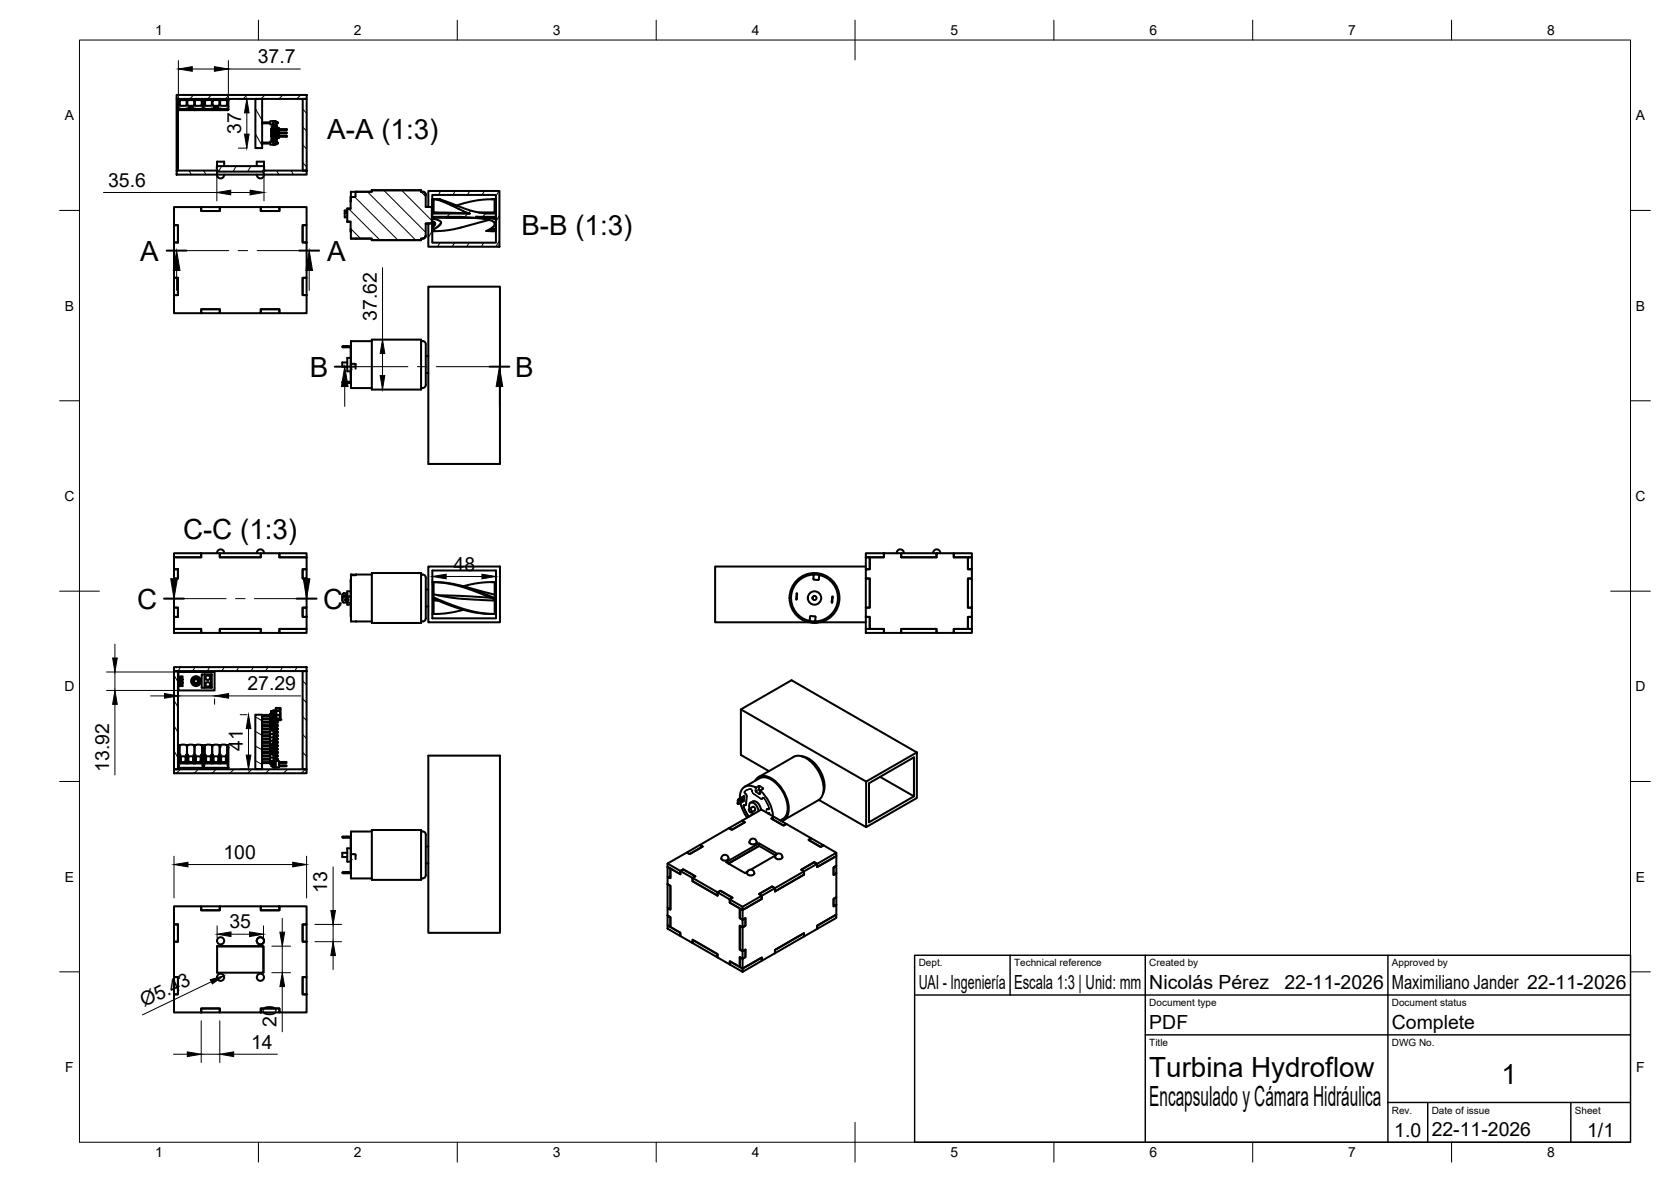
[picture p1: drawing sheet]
<svg xmlns="http://www.w3.org/2000/svg" width="420mm" height="297mm" viewBox="0 0 420 297" stroke-linecap="round" stroke-linejoin="round" font-family="sans-serif">
<!-- layer: Visible -->
<g fill="none" stroke="#000" stroke-width=".51">
<path d="M44.4 23.9h32.7v1h-32.7zM44.4 24.9h.3v18h-.3zM44.9 27.5l.1 .2 .1-.2M44.9 25.1v2.4M44.9 25.1h6.2M44.9 25.1h.1M45.1 27.7h.1M45.1 27.4h1.9v.3h-1.9zM45.2 26.4h.1M45.3 25.2h1.5l.1 1.3-1.6 .1zM45.3 27.4l-.2-.1v.2h-.2M46.8 27.4h.4"/>
<path d="M46.9 26.4h.1M47 27.7h.1M47 27.4h1.9v.3h-1.9zM47.1 26.4l.2 .2h1.3l.2-.2M47.1 26.4v-1.1l.2-.1h1.4l.1 1.2M47.1 26.4h.1M47.5 26.8h.9l.1 .4-1 .1zM48.7 27.4h.4M48.8 26.4h.1M48.9 27.4h1.9v.3h-1.9zM49 26.4v-1l.2-.2h1.4l.1 1.2M49 26.4h.1"/>
<path d="M49 26.4l.2 .2h1.3l.2-.2M50.6 27.4l.2-.1v.2h.3M50.7 26.4h.1M50.8 27.7h.1M50.8 27.5l.1 .2M51.1 25.1h.1M51.1 25.1v2.4M51.1 27.5l-.2 .2M51.2 25.2v2.3M51.2 27.5l.2 .2v-.2M51.2 25.1h6.2M51.2 25.1v.1"/>
<path d="M51.2 27.4v.1M51.2 25.2h.1M51.2 25.1h.1M51.4 27.7h.1M51.5 27.4h1.8v.3h-1.8zM51.6 26.4h.1M51.6 26.4l.1 .2h1.4l.2-.2M51.6 26.4v-1.1l.1-.1h1.5l.1 1.2M51.7 27.4l-.3-.1v.2h-.2M53.1 27.4h.5M53.3 26.4h.1M53.3 27.7h.1"/>
<path d="M53.4 27.4h1.8v.3h-1.8zM53.5 26.4h.1M53.5 25.2h1.6v1.3l-1.6 .1zM53.8 26.9l.9-.1 .1 .4-.9 .1zM55.1 27.4h.4M55.2 26.4h.1M55.2 27.7h.1M55.3 27.7h1.8M55.3 27.7v-.3h1.8v.3M55.4 26.4l.1 .2h1.4l.2-.2M55.4 26.4v-1.1l.1-.1h1.5l.1 1.2M55.4 26.4h.1"/>
<path d="M57 27.4l.2-.1v.2h.2l-.1 .2-.1-.2M57.1 26.4h.1M57.1 27.7h.1M57.4 25.1v2.4M57.4 25.1h.1M64.2 24.9h1.7v12.3h-1.7zM66 30.7v.3zM66 35.8v.3zM66 31h1.9M66 30.7h1.9M66 36.1h1.9M66 35.8h1.9"/>
<path d="M67.9 30.4h.9v.9h-.9zM67.9 35.5h.9v.9h-.9zM68.2 33.9v.3M68.2 32.5v.1l.1-.1M68.2 34.3h.1M68.2 34.3v.9l.6 .1-.2-.3M68.3 32.4h.1M68.3 32.4v.1M68.4 34.4l.1 .1M68.5 34.5h.2l.1 .5M68.5 34.3l.1 .1M68.6 35.1v.2z"/>
<path d="M68.6 34.9v.2M68.6 34.9h.1M68.6 31.5v.3M68.6 34.4v.5M68.6 35.1h.1M68.6 31.8h.1M68.6 31.8h.2M68.6 32.6h.1M68.6 31.5h.1M68.6 32.5h.1M68.6 31.7v.1M68.6 34.6h.1"/>
<path d="M68.6 34.7v.1M68.6 34.3h.1M68.6 32.1h.1M68.6 34.7l.1 .1M68.6 34.6v.4M68.6 34.7h.1M68.6 34.6l.1 .1M68.6 34.4h.1M68.6 32.1v.5M68.6 34.3v.7M68.7 35v.1M68.7 32.3h-.1"/>
<path d="M68.7 32.4l-.1 .2M68.7 32.4h-.2l.2 .2v1.7l-.2 .1 .2 .1M68.7 33.1h.1M68.7 33l.1 .1M68.7 34.1h.1M68.7 33.6h.1M68.7 33.2h.1M68.7 35.1l.1 .1M68.7 34.1l.1 .9M68.7 32.4l.1 .2v-.7l-.1 .4-.5 .3v1.7l.2 .1M68.7 34.8v.2M68.7 32.4v.1"/>
<path d="M68.7 32.1v.2M68.8 33.6h.1M68.8 33v.1M68.8 34.1h.1M68.8 31.5h.1M68.8 30.4h.5v.3l.3 .1-.3 .3v4.6l.3 .2-.3 .5h-.5zM68.8 32.6v.5M68.8 33.6v.5M68.8 33.3v.1M68.8 33.2l-.1 .4M68.8 31.8h-.5v.8M68.8 31.5l-.2 .2"/>
<path d="M68.8 31.8h.1M68.8 32.4h-.1M68.8 32.5h.1M69.3 31.5l.1 .3M69.3 32.6v.1M69.3 32.5h.1M69.3 34.8h.1M69.3 35.2h.1M69.3 34.2v.2M69.3 32.7v.2M69.3 34.7h.1M69.3 33.1h.1"/>
<path d="M69.3 32.9h.1M69.3 32.2h.1M69.3 31.8h.1M69.3 31.9h.1M69.3 32.1h.1M69.3 34h.1M69.3 33.9h.1M69.3 33.3h.1M69.3 35.6l.5 .2M69.3 30.6l.5 .1M69.3 34.9v.3M69.3 34.9h.1"/>
<path d="M69.3 31.7l.1 .2M69.3 33.1v.2M69.3 32.9v.2M69.3 32.5v.2M69.3 32.3v.2M69.3 32.1v.2M69.3 31.9v.2M69.3 31.5v.2M69.3 35.2v.1M69.3 33.6v1.3M69.3 31.7h.1M69.3 32.7h.1"/>
<path d="M69.3 34.4h.1M69.3 31.5l.1 .1M69.3 34.5h.1M69.3 34.3h.1M69.3 34.1h.1M69.3 33.9l.1 .1M69.3 33.7l.1 .1M69.3 33.6h.1M69.3 32.3v.1M69.3 33.7h.1M69.4 31.7h.1M69.4 33.2h-.1"/>
<path d="M69.4 33h-.1M69.4 32.8l-.1 .1M69.4 32.3h-.1M69.4 32.1h-.1M69.4 32.1h.3l-.1 2.6h-.2zM69.4 31.6h.1M69.4 34.9h.1M69.4 35.2l-.1 .1M69.4 31.9h-.1M69.4 31.9v.2M69.4 34.7v.2M69.4 32h-.1"/>
<path d="M69.4 34.9v.1M69.4 35.1v.1M69.4 31.8v.1M69.4 31.7v.1M69.4 35.1l.1-.1-.1 .2M69.4 35.2h.1M69.4 31.7l.1 .1M69.4 35h.1M69.4 31.9h.1M69.4 31.9h.2M69.4 35v.1M69.5 34.8l.1 .2"/>
<path d="M69.5 34.7l-.1 .2M69.5 31.9v.2M69.6 31.9h.1M69.5 31.8h.1M69.5 31.8l.1 .3M69.5 35h.1M69.5 31.6l.1 .2M69.6 31.8l.1 .3h.4v.9h-.3h.3l-.1 .8M69.6 35h-.1M69.6 34.9h-.1M69.6 35v.2h-.2M69.6 35.8l.2 .1"/>
<path d="M69.6 31h.2M69.6 30.7h.2M69.6 36.1h.2M69.7 34.1v.1M69.7 34.2h.1M69.7 33.6v.1M69.7 33.9h.1M69.7 33.1h.1M69.7 32.9h.1M69.8 36.1l-.5 .1M69.8 31l-.5 .2M69.8 30.8v.1"/>
<path d="M69.8 35.9v.1M69.8 30.7v.1M69.8 34l-.1 .1M69.8 32.9v1.3M69.8 34h.1M69.8 33.1h.1M69.8 32.9v.2M69.8 34v.2M69.8 36v.1M69.8 31h.1M69.8 33.3l.2-.1v.6M70 33.8l.1 .9h-.4l-.1 .3v-.3"/>
<path d="M70 33.8l-.2 .1M70.1 33.3h1.9v.2h-1.9M70.1 32.4h1.9v.3h-1.9M70.1 34.1h1.9v.3h-1.9M72 33.3v.2M72 32.4l.1 .1M72 34.1l.1 .1M72.1 32.5v.1M72.1 34.2v.1M72.1 32.6l-.1 .1M72.1 34.3l-.1 .1M76.1 24.9h1v18h-1z"/>
<path d="M43.8 52h6.8v1h4.7v-1h10.3v1h4.7v-1h6.8v4.6h-1v4.3h1v8.9h-1v4.4h1v4.5h-6.8v-1h-4.7v1h-10.3v-1h-4.7v1h-6.8v-4.5h.9v-4.4h-.9v-8.9h.9v-4.3h-.9zM43.8 56.6h.9v4.3h-.9zM44.4 42.9h10.2v1h-10.2zM50.6 52h4.7v1h-4.7zM54.5 41.7h11.9v1.2l-.2 .2h-11.6zM54.6 41.7v-1.1h1.8v1.1M56.4 43.9a.9 .9 0 0 1-.9 .9 .9 .9 0 0 1-.9-.9h11.7M64.6 41.7v-1.1h1.8v1.1M64.6 43.9a.91 .91 0 0 0 .9 .9 .91 .91 0 0 0 .9-.9M65.6 52h4.7v1h-4.7zM66.3 42.9h10.8v1h-10.8zM76.1 56.6h1v4.3h-1z"/>
<path d="M86.7 53.6h.6M87.3 52.9h-.6v1.7h.6M87.3 55.7l.9 .1M87.3 53.3l-.5 .2M88.2 57.6v.7M88.2 52.4l-.9 .1M88.2 57.6v.1M88.2 49.5v3h-.9v3.2h.9v1.9M88.2 50.6h.1M88.2 60h.1M88.2 60h1.3M88.2 48.2l.2 .2"/>
<path d="M88.2 50.5v.1M88.2 49.4v.1M89.2 49.5h-.8l-.2 .2M89.2 49.5l.3-1.3h4v-.4h12.4v.4l.7 .1 .4 .4v3.3h1.6v4.1h-1.6v3.3l-.4 .5-.7 .1v.3h-12.4v-.3h-5.3v-2.3M89.5 48.2h-1.3v2.3M89.5 59.9l.1 .1M89.6 60h3.9M93.5 48.2h-3.9l-.2 .2M93.5 47.8h12.4M105.9 48.2h.4M105.9 60h.4M106.3 48.2a.76 .76 0 0 1 .7 .8"/>
<path d="M107 59.2h.1a.79 .79 0 0 1-.8 .8M107 52h.7M107 56.2h.7M107.7 48h17.9v14h-17.9v-5.9h1v4.9h16v-12h-16v3h-1zM108.6 53.6h.1M108.6 54.6h.1M108.7 50.1h.3v3.6h9.1l-8.2-3.6 1.3 .2 6 2.3 2.2 .6 2.7 .5h2.3v-3.6h.3v7.9h-.3v-.5l-1.3 .5h-.8l1.4-.7 .7-.7-.1-.7-.6-.4-2.6-.6-5.6-.4h-6.5v.5l1.6 .5 .3 .6-.5 .7-1.4 .8v.4h-.3zM108.7 50.1h2M108.7 58.1h.6M109 55.7l.4 .5-.4 .8zM109 54.7l10.5 .1M109 53.4l9.1 .3"/>
<path d="M109 50.1h.9M109 50.1h.1M115.5 54.5h.7M119.7 54.5h4.7v.6zM119.7 54.5l4.7 .2M120.4 53.4h4M122.3 58l2.4 .1M123 55.3l-9.2 2.4-3 .3h-1.8M123.1 58h1.3M123.5 50.1h1.2M124.4 50.1h-1.8l-2.9 .3-4.9 1.2M43.8 69.8h.9v4.4h-.9z"/>
<path d="M50.6 77.7h4.7v1h-4.7zM65.6 77.7h4.7v1h-4.7zM76.1 69.8h1v4.4h-1zM93.5 60.3v.1M93.5 60.4h12.4M105.9 60.3v.1M107.7 72h18v44.6h-18zM86.1 87.1l2.1 .1M86.8 87.1h.8zM86.8 96h.8zM87.3 91.1h-1.2v1h1.2M88.2 87.3v8.9l-2.1-.1"/>
<path d="M88.2 96h-2.1l.1 .2h2M88.2 89.9h-.9v3.4h.9M88.2 90.1h.1M88.2 87.4v.1M88.2 90.1l.1 .1M88.2 93v4.5h5.3M88.2 91.3v1.7M88.2 87h-2.1l.1 .3h2M88.3 91.3l1.1 .2v1.2M88.3 87h.1M88.3 87.4h-.1M88.4 92.8l-.1 .2"/>
<path d="M93.5 85.7h-5.3v5.6M93.5 85.4h12.4v12.5h-12.4zM105.9 85.7h.4M105.9 97.5h.4M106.3 85.7a1.44 1.44 0 0 1 .8 1.9v9.1M107.1 96.7a.79 .79 0 0 1-.8 .8M107.1 89.5h.6M107.1 93.8h.6M43.8 139h6.8v1h-6.8zM54.5 139a.91 .91 0 0 1 1-.9 .91 .91 0 0 1 .9 .9M55.3 139h10.3v1h-10.3zM64.6 139a.9 .9 0 0 1 .9-.9 .9 .9 0 0 1 .9 .9"/>
<path d="M70.3 139h6.8v1h-6.8zM217.7 139h4.5v1h-4.5zM225.4 139h.1M225.5 139a.9 .9 0 0 1 .9-.9 .9 .9 0 0 1 .9 .9M226.6 139h8.9v1h-8.9zM234.6 139a.9 .9 0 0 1 .9-.9 .9 .9 0 0 1 .9 .9M239.8 139h4.6v1h-4.6zM43.8 158.1h6.8v1h-6.8zM43.8 140h6.8v-1h4.7v1h10.3v-1h4.7v1h6.8v3.1h-1v2.3h1v7.3h-1v2.3h1v3.1h-6.8v1h-4.7v-1h-10.3v1h-4.7v-1h-6.8v-3.1h.9v-2.3h-.9v-7.3h.9v-2.3h-.9zM43.8 143.1h.9v2.3h-.9zM43.8 152.7h.9v2.3h-.9zM55.3 158.1h10.3v1h-10.3z"/>
<path d="M70.3 158.1h6.8v1h-6.8zM76.1 143.1h1v2.3h-1zM76.1 152.7h1v2.3h-1zM86.5 149.1h.8M86.8 150.7a.41 .41 0 0 0 .4 .4 .41 .41 0 0 0 .4-.4M86.8 150.8h.5M87.3 149.1l-1 .1-.2 .6M87.3 149.8h-1.2v1M87.3 150.3v.8M87.3 151.4v.6h.9M87.3 149.5l-.5 .3M88.2 151.4v3.4"/>
<path d="M88.2 148.7v1.2M88.2 148.6h-.9v1.3M88.2 148.7v.1M88.2 145.7v3M88.2 146.1h.1M88.2 148.8h.1M88.2 154.9h.1M88.2 144.6v11.6h1.3M88.2 149.9h-1.7l-.4 .3 .2 1.2h1.9M88.2 144.4v.2M88.3 144.4l.1 .1M88.3 144.5h.1"/>
<path d="M88.3 145.6l-.1 .1M88.3 146l-.1 .1M89.5 144.5l-1.3 .1M89.5 144.4h-1.3M89.5 156.2h.1M89.6 156.2h3.9M93.5 144h12.4v12.6h-12.4zM93.5 144.4h-3.9l-.2 .1M105.9 144.4h.4M105.9 156.2h.4M106.3 144.4a1.44 1.44 0 0 1 .8 1.8v8.1a1.45 1.45 0 0 1-.8 1.9M107.1 148.2h.6"/>
<path d="M107.1 152.4h.6M107.7 142.4h18v14h-18zM108.7 146.3l3 .1 3.5 .6 2.8 .8 6.4 2.5v-4l-3.7 .2-4.2 .8M108.7 143.4h16v12h-16zM108.7 154.3h.7M109 146.3l2.9 .2 3.6 .8 3.6 1.2 5.3 2.1v3.7l-3.6-.3-3.4-.7-3.8-1.3-4.6-1.9zM109 149.3l5.7 1.1 9.7 .5M109 150.9h1.1M110.2 149.6l13.2 .6M115.8 147.2l8.6 2.2M116.5 153.2l-4.3 .9-3.2 .2v-3.8l5.5 2.1 3.4 1 3.2 .6 3.6 .1M123.6 146.3h1.1"/>
<path d="M200.3 149.1h.1l-.1 1.5-.1 .1zM203.4 156l1.7 .2M203.4 156h.1M203.6 155.9l-.2 .1M203.6 155.9l.1-1h1.2l.2 .2-.1 .9 .2 .2M204.4 144.4a5.9 5.9 0 0 0-5.5 5.4 5.9 5.9 0 0 0 4.5 6.2M204.4 144.4h.1M204.5 144.4l.1 .2M204.6 144.6l-.1 1 1.2 .2M204.7 144.4h-.3M204.8 144.4l1.1 .1M205.8 144.5l.4 .1"/>
<path d="M206.2 144.6l-.2 .1-.1 .9-.2 .1M206.2 144.6a5.9 5.9 0 0 1 4.5 6.2 5.9 5.9 0 0 1-5.5 5.4M206.3 156.4h11.4M209.3 149.9l.1 .2-.3 1.3zM217.7 158.1h4.5v1h-4.5zM217.7 155h1v3.1h-1zM217.7 145.4h1v7.3h-1zM217.7 140h1v3.1h-1zM217.7 142.4h-37.9v14h23.5M218.7 140h3.5v-1h4.4v1h8.9v-1h4.3v1h3.6v3.1h1v2.3h-1v7.3h1v2.3h-1v3.1h-3.6v1h-4.3v-1h-8.9v1h-4.4v-1h-3.5v-3.1h-1v-2.3h1v-7.3h-1v-2.3h1zM226.6 158.1h8.9v1h-8.9zM239.8 158.1h4.6v1h-4.6z"/>
<path d="M243.4 140h1v3.1h-1zM243.4 145.4h1v7.3h-1zM243.4 155h1v3.1h-1zM43.8 167.6h33.3v1h-33.3zM43.8 168.6h.9v24.7h-.9zM44.9 168.9h9.1v4.6h-9.1zM45.1 170h.8v2.4h-.8zM45.4 171.1h.2v.2h-.2zM45.4 171.9h.2v.2h-.2zM45.4 170.2h.2v.2h-.2zM45.4 171.9h.1M45.4 171.1h.1"/>
<path d="M45.4 170.2v.1M45.4 171.1l.2 .2zM45.4 171.9l.2 .2zM45.4 170.3l.2 .1zM45.4 172.1h.1M45.4 171.3h.1M45.4 170.4h.1M45.6 172.1h.1M45.6 171.3h.1M45.6 170.4h.1M45.6 171.9h.1M45.6 171.1h.1"/>
<path d="M45.6 170.2v.1M50.7 169.5h2.6v3.3h-2.6zM51.4 169.5v3.3M53.1 169.5v3.3M64.2 179.6h1.7v13.7h-1.7zM66 179.7v.2zM66 179.9h1.9M66 179.7h1.9M68.2 179.4h-.3v11.8M68.2 178.7h.5v1.1l-.5-.2zM68.2 178.8v.6M68.6 178.7h.1"/>
<path d="M68.6 179.8h.1M68.6 179.8v.1M68.6 178.6h.1M68.6 179.9h.1M68.7 179.4h.1M68.7 178.6h.1M68.7 178.5h.6v13h-.6v.2h.6v.6h-.6v.3h.6v.3h-.6v-.2l-.4-.2 .4-.3v-.3l-.4-.2 .4-.4zM68.7 179.6h.1M68.7 179.5v.4M68.7 179.5h.1M68.7 178.6v.4M68.7 178.9h.1"/>
<path d="M69.3 178.6h.1M69.3 179.2h.1M69.3 179.5h.1M69.3 178.5l.1 1.3h1v.8h-.6v.3h-.3v-.3h-.2zM69.3 177.9l.1 .6zM69.4 179.2v.1M69.4 178.5l.8 .1-.8 .1M69.4 177.9h1M69.8 179.8h.3M69.8 179.7v.1M70.4 179.4v1.5h-.6l.6 .1M70.4 179.4l.1 1.4-.1 .2"/>
<path d="M70.4 177.9l.1 .4zM70.4 178.3v1.1M70.5 178.3v1.1M76.1 168.6h1v24.7h-1zM186.3 178.3l31.5 18.1M43.8 193.3h33.3v1h-33.3zM44.9 187.8v5.1l.2-.5M44.9 192.9h6.2M44.9 187.9h.1M45.1 187.9v4h5.7v-4M45.1 187.7v.2h-.2l.2 .5M45.1 191.5h.2v-.4h.2l.1 .4h.9l.2-.4h.1v.5h.2v-.5v.5h2.1h-.2v-.5v.5h-.2v-2v2.3"/>
<path d="M45.2 187.2h.2M45.3 187.3l.8-.2 .8 .2M45.3 187.3l-.2 .2v3.6h.2v-1.4v2.2M45.4 187.2h-.5v.6M45.5 191.1v-1h1.2v1M46.7 187.2h.6M46.9 187.3l.1 .2M46.9 187.2h-.2M47 187.5v3.6h-.2v-1.4v1.8l-1.7 .1v-.5M47 187.7h.1M47 187.5v3.6h.2v-1.4v2.2M47.1 187.2h.2"/>
<path d="M47.2 187.3l.8-.2 .8 .2M47.2 187.3l-.1 .2M47.4 191.1v-1h1.2v1M48.6 187.2h.6M48.7 187.3l.2 .2M48.8 187.2h-.2M48.9 187.5v3.6h-.3l-.2 .4h-.9l-.3-.4v.4h-.4v.4M48.9 187.7h.1M48.9 187.5v3.6h.2v-1.4v2.2M49 187.2h.2M49.1 187.3l-.2 .2M49.1 187.3l.8-.2 .8 .2"/>
<path d="M49.3 191.1v-1h1.1v1M50.5 187.2h.6v.6M50.7 187.3l.1 .2v3.6h-.2v-1.4v1.8h-1.5v-.4h.2l.1 .4h.9l.1-.4h.2v.5l.2-.1M50.7 187.2h-.2M50.8 187.7v.2h.3l-.2 .5M50.8 191.1l-.2 .8M50.9 192.4v.1M51.1 187.8v5.1l-.1-.4M51.1 187.9h.1M51.2 192.9h6.2M51.2 187.9h.1M51.4 187.9v4h5.8v-4"/>
<path d="M51.5 187.7l-.1 .2h-.2l.2 .5M51.5 191.5h.1v-.4h.2l.1 .4h1l.2-.4 .1 .5h.1v-.5l.1 .5h2h-.2v-.5v.5h-.1v-2v2.3M51.5 187.2h.2M51.6 187.3l-.1 .2v3.6h.1v-1.4v2.2M51.6 187.3l.8-.2 .8 .2M51.8 187.2h-.6v5.7l.2-.5M51.8 191.1v-1h1.2v1M53 187.2h.7M53.2 187.3l.1 .2M53.3 187.2h-.2M53.3 187.5v3.6h-.1l-.1-1.4v1.8l-1.6 .1v-.5M53.3 187.7h.1"/>
<path d="M53.4 187.5v3.6h.1l.1-1.4v2.2M53.4 187.2h.2M53.5 187.3l.8-.2 .8 .2M53.5 187.3l-.1 .2M53.7 191.1v-1h1.2v1M54.9 187.2h.7M55.1 187.3l.1 .2M55.2 187.2h-.2M55.2 187.5v3.6h.2v-1.4v2.2M55.2 187.5v3.6h-.3l-.1 .4h-1l-.2-.4-.1 .4h-.3l-.1 .4M55.3 187.2h.2M55.4 187.3l-.1 .2"/>
<path d="M55.4 187.3l.8-.2 .8 .2M55.6 191.1v-1h1.2v1M56.8 187.2h.6v.6M57 187.3l.1 .2v3.6h-.1l-.1-1.4v1.8h-1.5v-.4h.2l.1 .4h1l.2-.4 .1 .5 .1-.1M57 187.2h-.1M57.1 187.7l.1 .2h.2l-.2 .5M57.1 191.1l-.2 .8M57.4 187.9h.1M57.4 187.8v5.1l-.2-.5M65.9 189.1l.1 .1zM65.9 188.2l.1 .2zM65.9 186.5l.1 .2z"/>
<path d="M65.9 185.7l.1 .2zM65.9 184l.1 .2zM65.9 183.1l.1 .2zM65.9 181.4l.1 .2zM65.9 180.6l.1 .2zM66 191.5v.3M66 190.7v.2M66 189.8v.3zM66 187.3v.2zM66 184.7v.3zM66 182.2v.3zM66 190.1h1.9"/>
<path d="M66 189.8h1.9M66 189.2h1.9M66 189h1.9M66 188.4h1.9M66 188.1h1.9M66 187.5h1.9M66 187.3h1.9M66 186.7h1.9M66 186.4h1.9M66 185.9h1.9M66 185.6h1.9M66 185h1.9"/>
<path d="M66 184.7h1.9M66 184.2h1.9M66 183.9h1.9M66 183.3h1.9M66 183.1h1.9M66 182.5h1.9M66 182.2h1.9M66 181.6h1.9M66 181.4h1.9M66 180.8h1.9M66 180.5h1.9M67.9 191.5h-1.9v.3h1.9"/>
<path d="M67.9 190.7h-1.9v.2h1.9M67.9 190.4h.8M67.9 189.5h.3M67.9 188.7h.3M67.9 187.8h.4M67.9 187h.8M67.9 186.1h.8M67.9 185.3h.8M67.9 184.5h.8M67.9 183.6h.8M67.9 182.8h.5M67.9 181.9h.8"/>
<path d="M67.9 180.2h.8M68.2 188.6l.5-.1v1.1h-.5zM68.3 191.5h1v-.3h.8v.3h1.9v.2h-1.9v.6h1.9l.1 .2-2 .1v.3h-.8v-.3l-1-.1v-.2h1v-.6h-1zM68.3 187.6h.4v.5h-.4zM68.4 180.5h.1M68.5 183.4h.1M68.4 183.1h.1M68.5 183h.1M68.4 182.7h.1M68.5 182.5h.1M68.4 182.2h.1M68.5 182.1h.1"/>
<path d="M68.4 181.8h.1M68.5 181.7h.1M68.4 181.4h.1M68.5 181.3h.1M68.4 180.9h.1M68.5 180.8h.1M68.5 180.5h.2M68.5 183.2h.2M68.5 183.1l.2 .1M68.5 182.7h.2l-.2 .1M68.5 182.2h.2l-.2 .1M68.5 181.9h.2"/>
<path d="M68.5 181.8l.2 .1M68.5 181.4h.2M68.5 180.9h.2l-.2 .1M68.5 183.3l.2 .1h-.2M68.5 182.5h.2M68.5 181.6l.2 .1M68.5 182.9h.2l-.2 .1M68.5 180.7h.2l-.2 .1M68.5 181.2l.2 .1M68.5 182h.2l-.2 .1M68.5 181.7h.2M68.5 181.3h.2"/>
<path d="M68.6 188.4v.1M68.6 188.4h.1M68.6 186.3v.2M68.6 186.2v.4M68.6 186.6l.1 .3M68.6 186.2l.1 .4zM68.6 186.7h.1M68.7 186.1h-.1M68.7 180.5l-.2 .1M68.7 181.4l-.2 .1M68.7 186.6v-.1v.1M68.7 186.7v.2"/>
<path d="M68.7 189.5h.1M68.7 182.4l-.2 .1M68.7 186.9h.1M68.7 185.9l-.1 .2M68.7 188.7h.1M68.7 189.4l.1 .1M68.7 185.9v.2M68.7 191.2h-.8v.9h.8M68.7 180.5v.1M68.7 183.3v.2M68.7 183.1v.1M68.7 182.9v.1"/>
<path d="M68.7 182.7v.1M68.7 182.4v.2M68.7 182.2v.2M68.7 182v.1M68.7 181.8v.1M68.7 181.6v.1M68.7 181.3v.2M68.7 181.1v.2M68.7 180.9v.2h-.8M68.7 180.7v.2M68.7 188.3h.1M68.7 189.1h.1"/>
<path d="M68.7 189.3v.4zM68.7 188.3v.5zM68.7 186.2v.4M68.7 189.1v.2M68.8 188.3l-.1 .1M69.3 185.4h.1M69.3 185.3h.1M69.3 184.9h.1M69.3 185.2h.1M69.3 185.1h.1M69.3 180.4h.1M69.3 180.3h.1"/>
<path d="M69.3 181.2l.5 .1M69.3 182l.5 .2-.1 .2M69.3 182.9h.1M69.3 183.7h.1M69.3 186.3l.5 .1-.1 .3M69.3 187.1l.5 .2M69.3 189.6l.5 .2-.1 .3M69.3 190.5l.5 .1M69.3 182.6v.1M69.3 183.5h.1M69.3 184.5h.1M69.3 184.4v.1"/>
<path d="M69.3 183.9v.4M69.3 184.3v.1M69.3 184.7l.1 .2M69.3 184.7h.1M69.3 184.9v.3M69.3 182.4h.1M69.3 182.4v.3M69.3 185.2v.2M69.3 180.6v.3h.2M69.3 180.9v.1M69.3 182.7v.1M69.3 187.5v.1"/>
<path d="M69.3 188.8h.1M69.3 187.5h.1M69.3 184.6v.1M69.3 180.1h.1M69.3 184.3h.1M69.3 187.9l.1-.1v.7l-.1-.1M69.3 184.2h.1M69.3 184h.1M69.3 183.8v.1M69.3 182.8h.1M69.3 182.4l.1 .1M69.3 183.2h.1"/>
<path d="M69.3 183.4h.1M69.3 185.4l.1 .1M69.3 185.2l.1 .1M69.3 187.5l.1 .1M69.3 185h.1M69.3 183.1v.1M69.3 183.3h.1M69.3 182.9v.6M69.3 184.6h.1M69.3 185.5v.4l.2-.1-.1-.2M69.3 184.5h.2M69.4 187.6l.2 .8-.3 .4 .5 .2"/>
<path d="M69.4 182.5h.1M69.4 184.9h.1M69.4 182.7l.1 .2M69.4 182.7v.1M69.4 184.5h.1M69.4 184.4h-.1M69.4 182.8v.2M69.4 184.7v.2M69.4 182.5v.2M69.4 184.9l-.1 .1M69.4 184.9v.7M69.4 181h.4"/>
<path d="M69.4 180.9v.1M69.4 182.7h.1M69.4 184.4v.1M69.4 184.6v.1M69.4 185.5h.1M69.4 185.1h-.1M69.4 185.5v.1M69.4 182.8h.1M69.4 182.9h.1M69.4 184.6l.4 .1M69.4 183h.1M69.4 185.3l-.1 .1"/>
<path d="M69.4 185h.2v.9M69.4 185.9l-.1 .1M69.4 186h.1M69.4 182.6h.1M69.4 184.7h.1M69.4 181h-.1M69.5 182.9h.1M69.5 182.9l-.2 .1 .2 1.5M69.5 184.5h.1M69.5 184.6l-.1 .1M69.5 183h.1M69.5 184.4v.1"/>
<path d="M69.5 186h-.1M69.5 184.5v.1M69.5 185.9v.1M69.5 182.9l.2 .1v1.4l-.2 .1M69.6 183h.2M69.6 185.9h-.1M69.6 185.5l.2 .1-.1 .2M69.6 188l.2 .1-.1 .3M69.6 189.2h.2l-.5 .2M69.6 190.7l.1 .1M69.6 189.8l.1 .1M69.6 189l.1 .1"/>
<path d="M69.6 188.1l.1 .1M69.6 187.3l.1 .1M69.6 186.4l.1 .1M69.6 185.6l.1 .1M69.6 184.7l.1 .1M69.6 182.2l.1 .1M69.6 181.4h.1M69.6 190.1h.1M69.6 188.4h.1M69.6 187.5h.1M69.6 186.7h.1M69.6 185.9h.1"/>
<path d="M69.6 185h.1M69.6 182.5h.1M69.6 181.6h.1M69.7 183.9v.1M69.7 183.1h.1M69.7 183.3h.1M69.7 183.9v.2M69.8 184.2h.1M69.7 181.4v.2M69.7 183.1v.2M69.7 184.7v.3M69.7 190.7l.1 .2-.5 .2"/>
<path d="M69.7 190.8l-.1 .1M69.7 189v.2M69.7 187.3v.2M69.7 181.3l.1 .1M69.7 183l.1 .1M69.7 184.7l.1 .1M69.7 187.2l.1 .1M69.7 188.9l.1 .1M69.7 190.6l.1 .1M69.8 185l-.2 .1M69.8 181.6l-.5 .2M69.8 182.5l-.4 .1"/>
<path d="M69.8 186.7l-.5 .2M69.8 187.6l-.4 .1M69.8 188.4l-.4 .1M69.8 190.1l-.5 .2M69.8 185.9h-.2M69.8 183.3h-.1M69.8 182.4l-.1 .1M69.8 184.1l-.1 .1M69.8 185.8h-.1M69.8 187.5h-.1M70.5 180.9l-.1 .1M107.7 189.9h18v44.5h-18z"/>
<path d="M187.2 199l.5 1-.1 2.3M189.9 196.2a2.8 2.8 0 0 1 4.4-.4 9.5 9.5 0 0 1 4 8.4 2.59 2.59 0 0 1-1.8 2.2M189.9 197.9a2.41 2.41 0 0 0-2.5-.3 2.41 2.41 0 0 0-1.3 2.2l-.1 .8M189.9 197.9h.1M190 197.9l.2 .1M190.8 195.3l8.7-5.1a3.9 3.9 0 0 1 4.3 1.1 9.3 9.3 0 0 1 3.2 8.1l-.7 1.3-.5 .4-8.8 5M191 195.6a3.6 3.6 0 0 1 4 1.1 8.7 8.7 0 0 1 2.9 7.6 2.66 2.66 0 0 1-1.7 1.9M191 195.6l-3.8 2.1M191 199.5h.1M191.1 198.7h.1M191.2 198.7h.1M191.2 198.7a9.5 9.5 0 0 1 3.2 6.4"/>
<path d="M191.8 198.3l-.7 .4-.1 .8M201.5 190.1a7.6 7.6 0 0 1 5.7 6 5.2 5.2 0 0 1-.3 3.3M217.8 196.4l12.7-7.3v11.4l-12.7 7.4zM218.5 196.8l11.3-6.5v9.8l-11.3 6.5zM221.3 195.2l8.5 4.9M230.5 189.1l-31.5-18.2-12.7 7.4v11.4l7 4.1M86.1 210.5h2.1M86.1 210.4h2.1M86.5 210.2l-.4 .1v.2M86.8 219.2h.8zM86.8 210.3h.8zM87.3 214.3h-1.2v1.1h1.2"/>
<path d="M88.2 210.5v8.9l-2.1-.1v.1M88.2 219.2h-2.1M88.2 213.2h-.9v3.3h.9M88.2 213.3v.1M88.2 210.6v.1M88.2 219.4h-2.1M88.2 213.3l.1 .1M88.2 214.5v1.7M88.2 216.2v4.6h5.3M88.3 214.5l1 .2 .1 1.2M88.3 210.6l-.1 .1M88.3 210.2l-1.8 .1"/>
<path d="M88.4 216l-.1 .2M93.5 209h-5.3v5.5M93.5 208.6h12.4v12.5h-12.4zM105.9 209h.4M106.3 208.9a1.44 1.44 0 0 1 .8 1.9v8.1a1.45 1.45 0 0 1-.8 1.8M107.1 212.7h.6M107.1 217h.6M167.9 217.8l.7 .4v2.5l-.7-.4zM167.9 217l3.2 1.9v.8l-3.2-1.9M172.7 214.2l3.3-1.9 .7 .4-3.3 1.9zM181.6 215.1a.8 .8 0 0 1 1.4 0 .8 .8 0 0 1-.7 1.2 .7 .7 0 0 1-.9-.3 .7 .7 0 0 1 .2-.9zM183.3 208.1l3.3-1.9 .7 .4-3.3 1.9z"/>
<path d="M185.5 201.8l.1 .3M185.5 201.2v.7M185.5 201.2l.3-.4 1.3-.7-.1 1.2-1.4 .8v-.8M186.1 201.2v.2M186.2 201.8l.7 2.1 1 1.6M186.2 200.9l.3-.1 .1 .2-.4 .5-.2-.2zM186.5 200.8l-.1 .4-.3 .2M186.9 202.4l.6 1.5 .8 1.3M187.1 200.1l-1.2 .7-.3 .4M188.1 218.8a.8 .8 0 0 1 1.4 0 .8 .8 0 0 1-.7 1.2 .7 .7 0 0 1-.9-.3 .7 .7 0 0 1 .2-.9zM188.3 203.3l.5 .1 .2 .7-.5-.1zM188.4 211.8a.92 .92 0 0 1 .9-1.1 .92 .92 0 0 1 .9 1.1"/>
<path d="M188.4 211.6a.98 .98 0 0 0 .9 .6 .98 .98 0 0 0 1-.6M188.5 203.2a.87 .87 0 0 1-.1-1.2 .87 .87 0 0 1 1.2-.1l.8 .9 .3 1M188.8 204.9h.1M189 204.1l.5 .4M189.3 202.8l-.9 .5M189.3 202.7l.3 .1 .3 .7-1 .7M189.3 201.4l-.6 .3M189.3 201.4a2 2 0 0 1 2 2.1M190.8 211.9l4.6 2.7M191.7 200.5v.2M193 203.3l.3 .1M193.2 204.5l.2-.1v.2"/>
<path d="M193.4 204.4l-.1 .1M194 205.7l.6-.4 3.1 1.8-.7 .4zM195 215l-4.1-2.4-7.7 4.4 7.6-4.4v-.7l-8.2 4.8 4.7 2.7 .7-.4M195 215l-6.2 3.6M195.2 214.7a.8 .8 0 0 1 1.4 .1 .8 .8 0 0 1-.8 1.1 .7 .7 0 0 1-.8-.3 .7 .7 0 0 1 .2-.9zM201.4 218.6l.8 .4 8.1-4.7v.8l-4.8 2.8v-.8l-.8-.4zM203.3 211.1l.7-.4 3.1 1.7-.7 .5zM205.9 201l11.9 6.9M209.6 218l.7-.4v1.9l-.7 .4zM210.3 214.3l-3.2-1.9-.7 .5-3.1-1.8 .7-.4-6.3-3.6-.7 .4-3-1.8 .6-.4-3.2-1.9-4.8 2.8 .7 .4-3.3 1.9-.7-.4-7.3 4.2 .7 .4-3.3 1.9-.7-.4-4.8 2.8v.8M43.8 232.3h.9v4.4h-.9zM43.8 227.8h6.8v1h4.7v-1h10.3v1h4.7v-1h6.8v4.5h-1v4.4h1v8.8h-1v4.4h1v4.5h-6.8v-1h-4.7v1h-10.3v-1h-4.7v1h-6.8v-4.5h.9v-4.4h-.9v-8.8h.9v-4.4h-.9z"/>
<path d="M50.6 227.8h4.7v1h-4.7zM54.6 237.8h11.7v6.6h-11.7zM54.6 237.8h11.6v6.6M65.6 227.8h4.7v1h-4.7zM76.1 232.3h1v4.4h-1zM105.9 220.8h.4M167.9 232.5l3.2 1.9v.8l-3.2-1.8zM167.9 230.1l.7 .4v2.4l-.7-.4zM167.9 222.2l.7 .4v6l-.7-.4zM174.1 236.2l6.3 3.6v.8l-6.3-3.6zM180.4 224.2v.9l-6.3-3.6v-.9l6.3 3.6v.9l-6.3-3.6v-.9l.8-.4-3.1-1.7-.7 .4 3 1.7 .8-.4-3.1-1.7-.7 .4v.8l-2.5-1.5v2.5l-.7-.4v1.9l.7 .4v6l-.7-.4v1.9l.7 .4v2.4l2.5 1.5v.8l3 1.8v-.8l6.3 3.6v.8l3.1 1.8v-.8l2.5 1.4v-2.5l.7 .4v2.5l-3.2-1.8v.8l3.2 1.8v-.8l4.9-2.8v.8l-4.9 2.8M180.4 224.2l.7-.4 3.1 1.8-.7 .4z"/>
<path d="M180.4 224.2l.7-.4 3.1 1.8-.7 .4v.8l3.2 1.9 4.9-2.8v-.8l-4.9 2.8M183.5 226l3.2 1.9v.8l4.9-2.8v-.8l-.8-.4 3.3-1.9 .8 .4v.8l7.3-4.2v-.8l-.8-.4 3.3-1.9 .8 .4v.8l4.8-2.8v2.5l-.7 .4v1.9l.7-.4v6l-.7 .4v1.9l.7-.4v2.4l-4.8 2.8v.8l-3.3 1.9v-.8l-7.3 4.2v.9l-3.3 1.8v-.8l-4.9 2.8-.7-.4v-2.5l.7 .4 .7-.4v-1.9l-.7 .4-.7-.4v-6l.7 .5 .7-.5v-1.9l-.7 .4v-2.4l-.7-.4v2.4l.7 .4v2l.7-.5v-1.9l-.7 .4-.7-.4v-2.4l-2.5-1.5zM186 232.6l.7 .5v7.8l.7-.4v-1.9l-.7 .4-.7-.4zM190.8 224.7l.8 .4 10.6-6.1v.8l-7.3 4.2v-.8l-.8-.4zM194.9 238.7l7.3-4.2v.8l-7.3 4.3zM205.5 232.6l4.8-2.8v.9l-4.8 2.7zM209.6 225.9l.7-.4v1.9l-.7 .4zM43.8 245.5h.9v4.4h-.9zM50.6 253.4h4.7v1h-4.7zM65.6 253.4h4.7v1h-4.7zM76.1 245.5h1v4.4h-1z"/>
<circle cx="87.2" cy="150.7" r=".41"/>
<circle cx="204.8" cy="150.3" r=".52"/>
<circle cx="204.8" cy="150.3" r="1.68"/>
<circle cx="204.8" cy="150.3" r="6.3"/>
<circle cx="48.4" cy="171.2" r=".16"/>
<circle cx="48.6" cy="170.5" r=".16"/>
<circle cx="48.6" cy="171.8" r=".16"/>
<circle cx="49.3" cy="171.2" r="1.24"/>
<circle cx="49.3" cy="171.2" r=".5"/>
<circle cx="49.3" cy="170.3" r=".16"/>
<circle cx="49.3" cy="172.1" r=".16"/>
<circle cx="49.9" cy="170.5" r=".16"/>
<circle cx="49.9" cy="171.8" r=".16"/>
<circle cx="50.2" cy="171.2" r=".16"/>
<circle cx="52.2" cy="172" r=".58"/>
<circle cx="52.2" cy="170.3" r=".58"/>
<circle cx="55.5" cy="236.4" r=".9"/>
<circle cx="65.5" cy="236.4" r=".9"/>
<circle cx="55.5" cy="245.6" r=".9"/>
<circle cx="65.5" cy="245.6" r=".9"/>
</g>
<g fill="#000">
<circle cx="48.9" cy="27.7" r=".25"/>
<circle cx="68.2" cy="34.3" r=".25"/>
<circle cx="68.6" cy="32.6" r=".25"/>
<circle cx="68.6" cy="32.4" r=".25"/>
<circle cx="68.6" cy="34.6" r=".25"/>
<circle cx="68.6" cy="34.4" r=".25"/>
<circle cx="68.6" cy="34.7" r=".25"/>
<circle cx="68.7" cy="34.4" r=".25"/>
<circle cx="68.7" cy="32.5" r=".25"/>
<circle cx="68.7" cy="32.3" r=".25"/>
<circle cx="68.7" cy="34.7" r=".25"/>
<circle cx="68.7" cy="35" r=".25"/>
<circle cx="68.8" cy="31.5" r=".25"/>
<circle cx="69.3" cy="33.3" r=".25"/>
<circle cx="69.3" cy="32.9" r=".25"/>
<circle cx="69.3" cy="33.8" r=".25"/>
<circle cx="69.3" cy="32.7" r=".25"/>
<circle cx="69.3" cy="32.1" r=".25"/>
<circle cx="69.3" cy="34.1" r=".25"/>
<circle cx="69.3" cy="34.9" r=".25"/>
<circle cx="69.3" cy="33.1" r=".25"/>
<circle cx="69.3" cy="32.5" r=".25"/>
<circle cx="69.3" cy="32.3" r=".25"/>
<circle cx="69.3" cy="34.5" r=".25"/>
<circle cx="69.3" cy="34.3" r=".25"/>
<circle cx="69.3" cy="33.6" r=".25"/>
<circle cx="69.3" cy="31.9" r=".25"/>
<circle cx="69.3" cy="31.5" r=".25"/>
<circle cx="69.3" cy="35.3" r=".25"/>
<circle cx="69.3" cy="34.7" r=".25"/>
<circle cx="69.3" cy="33.9" r=".25"/>
<circle cx="69.3" cy="34" r=".25"/>
<circle cx="69.4" cy="31.9" r=".25"/>
<circle cx="69.4" cy="34.9" r=".25"/>
<circle cx="69.6" cy="31.6" r=".25"/>
<circle cx="69.7" cy="34.2" r=".25"/>
<circle cx="69.7" cy="34" r=".25"/>
<circle cx="69.7" cy="33.6" r=".25"/>
<circle cx="54.6" cy="42.9" r=".25"/>
<circle cx="66.4" cy="42.9" r=".25"/>
<circle cx="124.4" cy="53.4" r=".25"/>
<circle cx="88.2" cy="144.4" r=".25"/>
<circle cx="68.2" cy="179.3" r=".25"/>
<circle cx="68.2" cy="179.1" r=".25"/>
<circle cx="68.2" cy="179" r=".25"/>
<circle cx="68.2" cy="179.2" r=".25"/>
<circle cx="44.9" cy="187.2" r=".25"/>
<circle cx="51" cy="187.2" r=".25"/>
<circle cx="51.2" cy="187.2" r=".25"/>
<circle cx="55.2" cy="187.7" r=".25"/>
<circle cx="68.5" cy="182.5" r=".25"/>
<circle cx="68.5" cy="182" r=".25"/>
<circle cx="68.5" cy="182.1" r=".25"/>
<circle cx="68.5" cy="181.2" r=".25"/>
<circle cx="68.5" cy="183.3" r=".25"/>
<circle cx="68.5" cy="183.4" r=".25"/>
<circle cx="68.5" cy="183" r=".25"/>
<circle cx="68.5" cy="181.7" r=".25"/>
<circle cx="68.5" cy="180.7" r=".25"/>
<circle cx="68.5" cy="180.8" r=".25"/>
<circle cx="68.5" cy="182.9" r=".25"/>
<circle cx="68.5" cy="181.6" r=".25"/>
<circle cx="68.5" cy="181.3" r=".25"/>
<circle cx="68.6" cy="186.5" r=".25"/>
<circle cx="68.6" cy="186.6" r=".25"/>
<circle cx="68.6" cy="186.2" r=".25"/>
<circle cx="68.7" cy="189.1" r=".25"/>
<circle cx="68.7" cy="188.7" r=".25"/>
<circle cx="68.7" cy="186.6" r=".25"/>
<circle cx="68.7" cy="189.4" r=".25"/>
<circle cx="68.7" cy="186.2" r=".25"/>
<circle cx="68.7" cy="183" r=".25"/>
<circle cx="68.7" cy="181.6" r=".25"/>
<circle cx="68.7" cy="181.4" r=".25"/>
<circle cx="68.7" cy="183.3" r=".25"/>
<circle cx="68.7" cy="182.4" r=".25"/>
<circle cx="68.7" cy="182.1" r=".25"/>
<circle cx="68.7" cy="182" r=".25"/>
<circle cx="68.7" cy="181.9" r=".25"/>
<circle cx="68.7" cy="181.3" r=".25"/>
<circle cx="68.7" cy="183.4" r=".25"/>
<circle cx="68.7" cy="182.8" r=".25"/>
<circle cx="68.7" cy="182.6" r=".25"/>
<circle cx="68.7" cy="182.2" r=".25"/>
<circle cx="68.7" cy="181.7" r=".25"/>
<circle cx="68.7" cy="181.2" r=".25"/>
<circle cx="68.7" cy="180.8" r=".25"/>
<circle cx="68.7" cy="180.7" r=".25"/>
<circle cx="68.7" cy="188.8" r=".25"/>
<circle cx="68.7" cy="180.5" r=".25"/>
<circle cx="68.7" cy="181.5" r=".25"/>
<circle cx="68.7" cy="180.6" r=".25"/>
<circle cx="68.7" cy="183.1" r=".25"/>
<circle cx="68.7" cy="182.9" r=".25"/>
<circle cx="68.7" cy="181" r=".25"/>
<circle cx="68.7" cy="183.2" r=".25"/>
<circle cx="69.3" cy="183.9" r=".25"/>
<circle cx="69.3" cy="183.5" r=".25"/>
<circle cx="69.3" cy="182.4" r=".25"/>
<circle cx="69.3" cy="183" r=".25"/>
<circle cx="69.3" cy="184.5" r=".25"/>
<circle cx="69.3" cy="184.4" r=".25"/>
<circle cx="69.3" cy="184.2" r=".25"/>
<circle cx="69.3" cy="184.1" r=".25"/>
<circle cx="69.3" cy="183.2" r=".25"/>
<circle cx="69.3" cy="183.4" r=".25"/>
<circle cx="69.3" cy="185" r=".25"/>
<circle cx="69.3" cy="187.5" r=".25"/>
<circle cx="69.3" cy="188.8" r=".25"/>
<circle cx="69.3" cy="188.6" r=".25"/>
<circle cx="69.4" cy="184.9" r=".25"/>
<circle cx="69.4" cy="182.5" r=".25"/>
<circle cx="69.4" cy="184.7" r=".25"/>
<circle cx="69.4" cy="182.9" r=".25"/>
<circle cx="70.5" cy="180.9" r=".25"/>
</g>
<!-- layer: Visible Narrow -->
<g fill="none" stroke="#000" stroke-width=".25">
<path d="M187.2 198.9v.1M187.3 199l.1 .5M187.3 198.9v.1M187.3 199l.5 1.2M187.4 199.5l.3 .6M187.4 199.5h.1M188.8 198.3l.3 .5M188.8 198.4l.2 .4M188.8 198.3l-.7 .1-.9 .5M188.8 198.3v.1M188.8 198.4l-1 .2-.5 .4M188.8 198.3l-1 .1-.6 .5"/>
<path d="M188.8 198.3h.1M188.8 198.3l.3 .1v.4M189 198.7l.1 .1M189 198.8l.4 .7M189.1 198.8l.4 .6M189.2 198.8l.3 .6M189.4 199.5l1.9 1.1M189.5 199.5l1.8 1.3M189.5 199.4l-.1 .1M189.5 199.4l1.8 1.3M189.9 197.9v.8M190.1 198.7h-.2l.1 .3 .8 .6"/>
<path d="M190.1 198.7v.4M190.6 197.5h.5M190.6 197.5l-.7 .4M190.6 197.5l.2 .2M190.7 198.4l-.6 .3M190.7 198.4h.2l-.1 .2zM190.8 197.7h.2l-.1 .7 .3 .2M190.8 197.7l-.6 .3-.1 .7M190.8 197.7l-.1 .7M191 199.4l-.2 .2M191 199.4l.1 .1M191.1 199.4h-.1"/>
<path d="M191.1 198.8l-.3-.2-.6 .3 .8 .5M191.1 197.5l.8 .5M191.1 197.5l-.1 .2 .7 .5 .2-.2v.3M191.1 199.5l-.3 .1M191.9 198.3l-.2-.1v.1M191.9 198.3l-.7 .4-.1 .8M202.6 190.5a9 9 0 0 1 4.5 7.8M181.4 215.7a1.04 1.04 0 0 0 1.8 0M185.5 201.9h.1M185.5 201.2l.1 .1M185.8 200.8l.1 .1M186.9 202.6h.1"/>
<path d="M187 202.6l1.3 2.5M187.2 202.4h-.2v.2M187.2 202.3l-.2 .1M187.2 202.3v.1M187.2 202.3h.1M187.2 202.3h-.2a5.7 5.7 0 0 0 1.3 2.8M187.6 202.1v.1M187.6 202.2h.1M187.6 202.3h-.4M187.6 202.1l-.4 .2M187.6 202.2l-.1 .2h-.4M187.7 200.1l-.1 2"/>
<path d="M187.7 200.1h.1M187.8 200.2l-.2 2M187.9 219.4a1.04 1.04 0 0 0 1.8 0M188.3 205.2h.1M188.3 205.1h-.1M188.3 205.1v.1M188.3 205.1l.1 .1M188.4 211.6a1.04 1.04 0 0 0 1.8 0M188.8 204.9l-.1 .1M188.8 204.9l-.2 .1M188.9 204.9l-.4 .2M191.7 200.7l-.4 .1"/>
<path d="M191.7 200.5l-.4 .2M191.7 200.5h.1M191.7 200.6h.1M191.7 200.5l.4 .1M191.8 200.6l-.1 .2h-.4M192 200.6l.1-.1 .6 .8 .7 1.8M192 200.6h-.3M192 200.6l1.3 2.5M192.1 200.6l1.3 2.5M192.1 200.5l-.2-.1-.2 .1M192.7 203.5l-.1 .6M192.7 203.5h.1"/>
<path d="M192.7 203.5v.7M192.8 203.5l-.1 .7M193 203.3l-.2 .2M193.1 203.3h.1M193.1 203.3h-.4v.2M193.2 203.3v.1M193.2 203.4l-.4 .1M193.3 203.1h.1M193.3 203.1v.2h-.2M193.4 203.1l-.1 .3M193.4 203.1h.1M193.4 203.1v.3h-.2"/>
<path d="M194.9 215.4a1.04 1.04 0 0 0 1.8 0"/>
</g>
<!-- layer: BORDER -->
<g fill="none" stroke="#000" stroke-width=".25">
<path d="M20 10.1h390v276.9h-390zM65 5.1v5M115 5.1v5M165 5.1v5M215 5.1v10M265 5.1v5M315 5.1v5M365 5.1v5M15 52.9h5M410 52.9h5M15 100.7h5M410 100.7h5"/>
<path d="M15 148.6h10M405 148.6h10M15 196.4h5M410 196.4h5M15 244.2h5M410 244.2h5M65 287v5M115 287v5M165 287v5M215 282.1v9.9M265 287v5M315 287v5"/>
<path d="M365 287v5"/>
</g>
<!-- layer: TITLEBLOCK -->
<path d="M230 240.1h180v46.9h-180zM230 250h180M254 240.1v9.9M288 240.1v46.9M349 240.1v46.9M288 260.1h122M349 277.1h61M359 277.1v9.9M395 277.1v9.9" fill="none" stroke="#000" stroke-width=".36"/>
<!-- layer: FD_Dimensions -->
<g fill="none" stroke="#000" stroke-width=".25">
<path d="M44.9 15.2v9.5M48.3 17.3h5.6M57.4 15.2v9.5M57.4 17.3h18.1M59.9 24.9h2.2M59.9 37.2h2.2M62.1 28.4v5.3M26 48.4h28.5M54.5 43.8v6.7M58 48.4h4.9M66.4 43.8v6.7M96.2 67.3v18.1"/>
<path d="M96.2 88.8v5.6M108.7 145.5v1.5M112.2 144.9h9M124.7 145.5v1.5M26.8 173.5h25.1M26.8 168.9h25.1M28.9 161.9v3.5M28.9 168.9v4.6M28.9 177v17.8M37.9 174.9h3.5M44.9 175.6v1.4M44.9 174.9h9.1"/>
<path d="M54 175.6v1.4M57.5 174.9h18.1M60.4 179.6h1.7M60.4 193.3h1.7M62.5 183.1v6.7M43.8 215.2v10.5M47.3 217.3h26.3M77.1 215.2v10.5M83.8 217.8v11M54.6 232.7v3M58.1 234.8h4.7M66.3 232.7v3"/>
<path d="M68.3 237.8h4.8M71 230.8v3.5M71 237.8v6.6M79.2 236.7h6.7M79.2 232.3h6.7M83.8 232.3v4.4M50.6 256.5v10.5M53.1 246.7l-17.3 8.3M55.3 256.5v10.5M68.3 244.4h4.8M71 247.9v11.4M83.8 240.1v3.6"/>
<path d="M43.6 264.9h3.5M50.6 264.9h4.7M58.8 264.9h10.9"/>
</g>
<g fill="#000" stroke="#000" stroke-width=".25">
<path d="M44.9 17.3l3.4-.6v1.2zM53.9 16.7l3.5 .6-3.5 .6zM62.1 24.9l.5 3.5h-1.1zM61.5 33.7h1.1l-.5 3.5zM54.5 48.4l3.5-.6v1.2zM62.9 47.8l3.5 .6-3.5 .6zM95.6 94.4h1.2l-.6 3.5zM96.2 85.4l.6 3.4h-1.2zM108.7 144.9l3.5-.6v1.2zM121.2 144.3l3.5 .6-3.5 .6zM28.3 165.4h1.2l-.6 3.5zM28.9 173.5l.6 3.5h-1.2z"/>
<path d="M41.4 174.3l3.5 .6-3.5 .6zM54 174.9l3.5-.6v1.2zM62.5 179.6l.6 3.5h-1.2zM61.9 189.8h1.2l-.6 3.5zM43.8 217.3l3.5-.6v1.2zM73.6 216.7l3.5 .6-3.5 .6zM54.6 234.8l3.5-.6v1.2zM62.8 234.2l3.5 .6-3.5 .6zM70.4 234.3h1.2l-.6 3.5zM83.2 228.8h1.1l-.5 3.5zM52.9 246.2l3.4-1-2.9 2.1zM71 244.4l.6 3.5h-1.2z"/>
<path d="M83.8 236.7l.5 3.4h-1.1zM47.1 264.3l3.5 .6-3.5 .6zM55.3 264.9l3.5-.6v1.2z"/>
</g>
<!-- layer: Section Lines -->
<path d="M41.9 63h5M75.2 63h5M84.2 92.1h5M123.1 92.1h5M41.3 150.4h4.9M74.6 150.4h5" fill="none" stroke="#000" stroke-width=".51"/>
<g fill="none" stroke="#000" stroke-width=".25">
<path d="M44.4 68v5M46.9 63h10.6M59.9 63h2.4M64.6 63h10.6M77.7 68v5M86.7 97.1v5M89.2 92.1h13.4M104.9 92.1h2.4M109.7 92.1h13.4M125.6 97.1v5M43.8 140.4v5M46.2 150.4h10.7"/>
<path d="M59.2 150.4h2.4M64 150.4h10.6M77.1 140.4v5"/>
</g>
<path d="M44.4 63l.9 5h-1.7zM77.7 63l.9 5h-1.7zM86.7 92.1l.8 5h-1.6zM125.6 92.1l.8 5h-1.6zM42.9 145.4h1.7l-.8 5zM76.3 145.4h1.6l-.8 5z" fill="#000" stroke="#000" stroke-width=".25"/>
<!-- layer: Hatching -->
<g fill="none" stroke="#000" stroke-width=".25">
<path d="M44.8 29l-.4 .6M44.8 35.4l-.4 .6M48.7 23.9l-1 1M53.1 23.9l-.9 1M57.6 23.9l-1 1M62.1 23.9l-1 1M64.2 33.6l1.7 3M64.2 27.3l1.7 2.9M66.6 23.9l-1 1M68.1 32.9l.6 .6M68.4 35.5l-.5 .6M69.3 33.4l-.6 .3"/>
<path d="M69.7 33.2l-.4 .2M71.1 23.9l-1 1M75.6 23.9l-1 1M76.1 36.4l1 1M76.1 31.9l1 1M76.1 27.4l1 1M44.4 43.8v.1M44.8 41.7l-.4 .6M47.5 42.9l.6 1M51.2 42.9l.6 1M55.7 41.7l-.8 1.4M59.4 41.7l-.8 1.4"/>
<path d="M63.1 41.7l-.8 1.4M66.3 43.5l.1 .4M66.4 42.4l-.4 .7M69.5 42.9l.6 1M73.2 42.9l.6 1M76.1 40.9l1 1M76.9 42.9l.2 .4M87.7 52.5l7.8 7.8M88.2 57.5l2.5 2.5M89.2 49.5l10.8 10.8M92.4 48.2l12.1 12.1M96.5 47.8l10.5 10.6"/>
<path d="M101 47.8l7.6 7.6M105.5 47.8l1.5 1.6M108.7 51.6l-.2 .4M108.7 58l-1 1.7M109 53.3l-.3 .3M109 57.8l-.2 .2M110.8 48l-.6 1M110.9 56l-1.5 1.5M111.8 50.5l-.2 .3M113.2 53.7l-.9 .8M114.4 48l-.5 1M115.1 51.7l-.4 .5"/>
<path d="M117.6 53.7l-.8 .9M118.1 48l-.6 1M118.4 52.9l-.6 .7M121.2 54.6l-.3 .3M121.8 48l-.6 1M122.2 53.7l-.9 .8M124.7 51.1l-.3 .4M124.7 55.6l-.4 .4M125.5 48l-.8 1.3M125.6 54.1l-.9 1.6M110.6 61l-.6 1M114.3 61l-.6 1"/>
<path d="M117.9 61l-.5 1M121.6 61l-.6 1M125.6 60.5l-.9 1.5M43.8 176l1 1.7M43.8 169.7l1 1.7M45.4 167.6l-.6 1M49 167.6l-.5 1M52.7 167.6l-.6 1M56.4 167.6l-.6 1M60 167.6l-.5 1M63.7 167.6l-.6 1M67.4 167.6l-.6 1"/>
<path d="M69.8 179.8l-1.1 .6M70.5 177.9v.1M71 167.6l-.5 1M74.7 167.6l-.6 1M76.1 175.6l1 1M76.1 171.1l1 1M43.8 188.7l1 1.7M43.8 182.4l1 1.7M45.4 193.3l-1 1M49.8 193.3l-.9 1M54.3 193.3l-1 1M58.8 193.3l-1 1"/>
<path d="M63.3 193.3l-1 1M64.2 191.1l1.7 1M64.2 187.5l1.7 1M64.2 183.8l1.7 1M64.2 180.2l1.7 .9M67.8 193.3l-1 1M68.4 181.4h.1M68.7 186.2h.1M68.7 187.9l-.2 .2M69.3 183.7l-.6 .3M69.3 187.4l-.6 .3M69.3 191.1l-1 .6"/>
<path d="M69.3 182.8h.1M71.1 191.5l.5 .2M72.3 193.3l-1 1M76.1 189.1l1 1M76.1 184.6l1 1M76.1 180.1l1 1M76.8 193.3l-1 1"/>
</g>
<g font-size="7">
<text x="82.3" y="34.9">A-A (1:3)</text>
<text x="131.1" y="59.1">B-B (1:3)</text>
<text x="35.2" y="65.5">A</text>
<text x="82.3" y="65.5">A</text>
<text x="77.9" y="94.6">B</text>
<text x="129.6" y="94.6">B</text>
<text x="46" y="135.3">C-C (1:3)</text>
<text x="34.5" y="152.9">C</text>
<text x="81.2" y="152.9">C</text>
<text x="289" y="270.6">Turbina Hydroflow</text>
<text x="377.5" y="272.3">1</text>
<text x="289" y="278.1">Encapsulado y Cámara Hidráulica</text>
</g>
<g font-size="4.9">
<text x="64.8" y="15.9">37.7</text>
<text x="60.6" y="33.7" transform="rotate(-90 60.6 33.7)">37</text>
<text x="27.2" y="46.9">35.6</text>
<text x="94.7" y="80.7" transform="rotate(-90 94.7 80.7)">37.62</text>
<text x="114" y="143.4">48</text>
<text x="62.2" y="173.4">27.29</text>
<text x="61.1" y="188.8" transform="rotate(-90 61.1 188.8)">41</text>
<text x="27.4" y="193.9" transform="rotate(-90 27.4 193.9)">13.92</text>
<text x="56.2" y="215.8">100</text>
<text x="82.3" y="224.5" transform="rotate(-90 82.3 224.5)">13</text>
<text x="57.7" y="233.3">35</text>
<text x="231" y="248.5">UAI - Ingeniería</text>
<text x="255" y="248.5">Escala 1:3 | Unid: mm</text>
<text x="289" y="248.5">Nicolás Pérez</text>
<text x="323" y="248.5">22-11-2026</text>
<text x="350" y="248.5">Maximiliano Jander 22-11-2026</text>
<text x="36.2" y="253.1" transform="rotate(-26 36.2 253.1)">Ø5.43</text>
<text x="63.1" y="263.5">14</text>
<text x="69.5" y="258" transform="rotate(-90 69.5 258)">20</text>
<text x="289" y="258.6">PDF</text>
<text x="350" y="258.6">Complete</text>
<text x="350.6" y="285.7">1.0</text>
<text x="360" y="285.5">22-11-2026</text>
<text x="399.1" y="285.7">1/1</text>
</g>
<g font-size="3.5">
<text x="39" y="8.8">1</text>
<text x="89" y="8.8">2</text>
<text x="139" y="8.8">3</text>
<text x="189" y="8.8">4</text>
<text x="239" y="8.8">5</text>
<text x="289" y="8.8">6</text>
<text x="339" y="8.8">7</text>
<text x="389" y="8.8">8</text>
<text x="16.3" y="30.2">A</text>
<text x="411.3" y="30.2">A</text>
<text x="16.3" y="78">B</text>
<text x="411.3" y="78">B</text>
<text x="16.2" y="125.9">C</text>
<text x="411.2" y="125.9">C</text>
<text x="16.2" y="173.7">D</text>
<text x="411.2" y="173.7">D</text>
<text x="16.3" y="221.6">E</text>
<text x="411.3" y="221.6">E</text>
<text x="16.4" y="269.4">F</text>
<text x="411.4" y="269.4">F</text>
<text x="39" y="290.8">1</text>
<text x="89" y="290.8">2</text>
<text x="139" y="290.8">3</text>
<text x="189" y="290.8">4</text>
<text x="239" y="290.8">5</text>
<text x="289" y="290.8">6</text>
<text x="339" y="290.8">7</text>
<text x="389" y="290.8">8</text>
</g>
<g font-size="2.5">
<text x="231" y="242.9">Dept.</text>
<text x="255" y="242.9">Technical reference</text>
<text x="289" y="242.9">Created by</text>
<text x="350" y="242.9">Approved by</text>
<text x="289" y="252.8">Document type</text>
<text x="350" y="252.8">Document status</text>
<text x="289" y="262.9">Title</text>
<text x="350" y="262.9">DWG No.</text>
<text x="350" y="279.9">Rev.</text>
<text x="360" y="279.9">Date of issue</text>
<text x="396" y="279.9">Sheet</text>
</g>
</svg>
